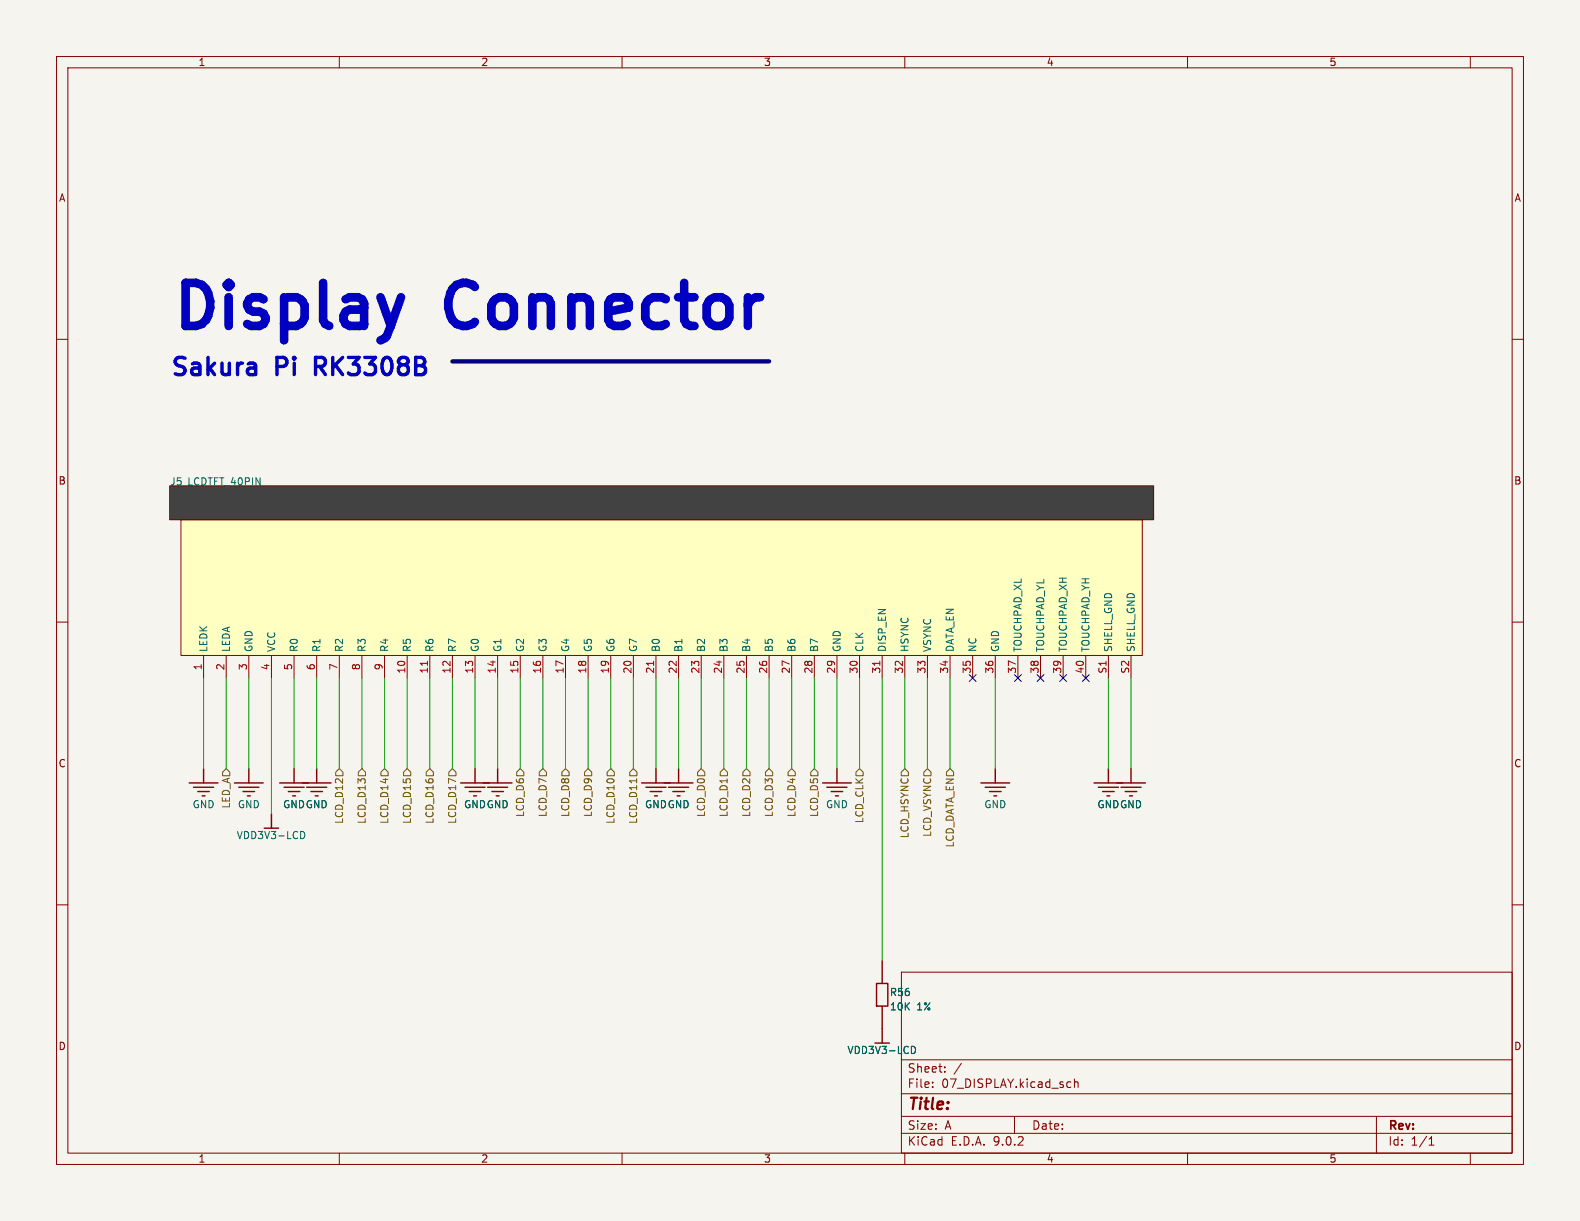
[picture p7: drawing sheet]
<svg xmlns="http://www.w3.org/2000/svg" width="279mm" height="216mm" viewBox="0 0 279 216" stroke-linecap="round" stroke-linejoin="round" font-family="sans-serif">
<path d="M0 0h279.4v215.9h-279.4z" fill="#f5f4ef" stroke="#f5f4ef" stroke-width=".18"/>
<g fill="none" stroke="#830000" stroke-width=".18">
<path d="M10 10h259.4v195.9h-259.4zM12 12h255.4v191.9h-255.4zM60 10v2M110 10v2M160 10v2M210 10v2M260 10v2M10 60h2M267.4 60h2M10 110h2M267.4 110h2M10 160h2"/>
<path d="M267.4 160h2M156 169.9v4M156 177.9v4M159.4 171.9h108v32h-108zM159.4 197.4h108M159.4 193.4h108M159.4 187.4h108M164.9 192.1v.2M164.9 191.4v.1M167.1 189.4v.2M167.1 188.7v.1M170 188l-1.3 1.9"/>
<path d="M179.4 197.4v3M189.2 191.3l.2 .1M189.4 192.2l-.2 .1M190 190.8v1.5M190 191.4l.2-.1 .4 .1v.9M243.4 197.4v6.5M60 203.9v2M110 203.9v2M159.4 200.4h108M160 203.9v2M210 203.9v2M252.7 202.5h.9"/>
<path d="M252.7 201.4l.4-.4v1.5M260 203.9v2"/>
</g>
<g fill="none" stroke="#830000" stroke-width=".25">
<path d="M33.5 138.4h5M34.2 139.2h3.6M35 140h2M36 135.9v2.5M41.5 138.4h5M42.2 139.2h3.6M43 140h2M44 135.9v2.5M49.5 138.4h9M50.2 139.2h3.6M51 140h2M52 135.9v2.5"/>
<path d="M54.2 139.2h3.6M55 140h2M56 135.9v2.5M81.5 138.4h9M82.2 139.2h3.6M83 140h2M84 135.9v2.5M86.2 139.2h3.6M87 140h2M88 135.9v2.5M113.5 138.4h9M114.2 139.2h3.6"/>
<path d="M115 140h2M116 135.9v2.5M118.2 139.2h3.6M119 140h2M120 135.9v2.5M145.5 138.4h5M146.2 139.2h3.6M147 140h2M148 135.9v2.5M173.5 138.4h5M174.2 139.2h3.6M175 140h2"/>
<path d="M176 135.9v2.5M193.5 138.4h5M194.2 139.2h3.6M195 140h2M196 135.9v2.5M35.7 140.7h.6M43.7 140.7h.6M46.7 146.4h2.6M48 143.9v2.5M51.7 140.7h.6M55.7 140.7h.6M83.7 140.7h.6"/>
<path d="M87.7 140.7h.6M115.7 140.7h.6M119.7 140.7h.6M147.7 140.7h.6M175.7 140.7h.6M195.7 140.7h.6M155 173.9h2v4h-2zM154.7 184.4h2.6M156 181.9v2.5"/>
</g>
<path d="M53.2 147a.64 .64 0 0 1 .7 .7 .64 .64 0 0 1-.7 .6M161.2 185a.64 .64 0 0 1 .7 .7 .64 .64 0 0 1-.7 .6" fill="none" stroke="#006363" stroke-width=".18"/>
<path d="M32 91.9h170v24h-170z" fill="#ffffc2"/>
<path d="M30 85.9h174v6h-174z" fill="#424242"/>
<path d="M30 85.9h174v6h-174zM32 91.9h170v24h-170z" fill="none" stroke="#7f0000" stroke-width=".18"/>
<g fill="none" stroke="#830000" stroke-width=".18">
<path d="M36 115.9v4M40 115.9v4M44 115.9v4M48 115.9v4M52 115.9v4M56 115.9v4M60 115.9v4M64 115.9v4M68 115.9v4M72 115.9v4M76 115.9v4M80 115.9v4"/>
<path d="M84 115.9v4M88 115.9v4M92 115.9v4M96 115.9v4M100 115.9v4M104 115.9v4M108 115.9v4M112 115.9v4M116 115.9v4M120 115.9v4M124 115.9v4M128 115.9v4"/>
<path d="M132 115.9v4M136 115.9v4M140 115.9v4M144 115.9v4M148 115.9v4M152 115.9v4M156 115.9v4M160 115.9v4M164 115.9v4M168 115.9v4M172 115.9v4M176 115.9v4"/>
<path d="M180 115.9v4M184 115.9v4M188 115.9v4M192 115.9v4M196 115.9v4M200 115.9v4M156 169.9v4M156 177.9v4"/>
</g>
<path d="M75.6 116.9v.8M115.6 116.9v.8M155.6 116.9v.8" fill="none" stroke="#a80000" stroke-width=".18"/>
<path d="M197.5 138.4h5M198.2 139.2h3.6M199 140h2M200 135.9v2.5M199.7 140.7h.6" fill="none" stroke="#830000" stroke-width=".25"/>
<g fill="none" stroke="#715500" stroke-width=".18">
<path d="M40 135.9l.6 .6v.7h-1.2v-.7zM60 135.9l.6 .6v.7h-1.2v-.7zM64 135.9l.6 .6v.7h-1.2v-.7zM68 135.9l.6 .6v.7h-1.2v-.7zM72 135.9l.6 .6v.7h-1.2v-.7zM76 135.9l.6 .6v.7h-1.2v-.7zM80 135.9l.6 .6v.7h-1.2v-.7zM92 135.9l.6 .6v.7h-1.2v-.7zM96 135.9l.6 .6v.7h-1.2v-.7zM100 135.9l.6 .6v.7h-1.2v-.7zM104 135.9l.6 .6v.7h-1.2v-.7zM108 135.9l.6 .6v.7h-1.2v-.7z"/>
<path d="M112 135.9l.6 .6v.7h-1.2v-.7zM112.6 137.7v.7M124 135.9l.6 .6v.7h-1.2v-.7zM128 135.9l.6 .6v.7h-1.2v-.7zM132 135.9l.6 .6v.7h-1.2v-.7zM136 135.9l.6 .6v.7h-1.2v-.7zM140 135.9l.6 .6v.7h-1.2v-.7zM144 135.9l.6 .6v.7h-1.2v-.7zM152 135.9l.6 .6v.7h-1.2v-.7zM160 135.9l.6 .6v.7h-1.2v-.7zM164 135.9l.6 .6v.7h-1.2v-.7zM168 135.9l.6 .6v.7h-1.2v-.7z"/>
</g>
<path d="M80 63.9h56" fill="none" stroke="#00007f" stroke-width=".76"/>
<g fill="none" stroke="#009500" stroke-width=".18">
<path d="M36 119.9v16M40 119.9v16M44 119.9v16M48 119.9v24M52 119.9v16M56 119.9v16M60 119.9v16M64 119.9v16M68 119.9v16M72 119.9v16M76 119.9v16M80 119.9v16"/>
<path d="M84 119.9v16M88 119.9v16M92 119.9v16M96 119.9v16M100 119.9v16M104 119.9v16M108 119.9v16M112 119.9v16M116 119.9v16M120 119.9v16M124 119.9v16M128 119.9v16"/>
<path d="M132 119.9v16M136 119.9v16M140 119.9v16M144 119.9v16M148 119.9v16M152 119.9v16M156 119.9v50M160 119.9v16M164 119.9v16M168 119.9v16M176 119.9v16M196 119.9v16"/>
<path d="M200 119.9v16"/>
</g>
<path d="M171.4 119.3l1.2 1.2M172.6 119.3l-1.2 1.2M179.4 119.3l1.2 1.2M180.6 119.3l-1.2 1.2M183.4 119.3l1.2 1.2M184.6 119.3l-1.2 1.2M187.4 119.3l1.2 1.2M188.6 119.3l-1.2 1.2M191.4 119.3l1.2 1.2M192.6 119.3l-1.2 1.2" fill="none" stroke="#000083" stroke-width=".18"/>
<path d="M55.8 63.2v3M55.8 64.8h1.2" fill="none" stroke="#0000c2" stroke-width=".61"/>
<path d="M161.2 185a.64 .64 0 0 1 .7 .7 .64 .64 0 0 1-.7 .6" fill="none" stroke="#006363" stroke-width=".18"/>
<g font-size="10.6" fill="#0000c2">
<text x="30" y="58.7">Display</text>
<text x="79.9" y="58.7">Connector</text>
</g>
<g font-size="4.2" fill="#0000c2">
<text x="30" y="66.6">Sakura</text>
<text x="49.1" y="66.6">Pi</text>
<text x="57.1" y="66.6">RK3308B</text>
</g>
<text font-size="2.8" fill="#830000" x="160.4" y="196.8">Title:</text>
<g font-size="2.1" fill="#830000">
<text x="160.4" y="189.9">Sheet:</text>
<text x="160.4" y="192.6">File:</text>
<text x="166.5" y="192.6">07_DISPLAY.kicad_sch</text>
<text x="160.4" y="202.8">KiCad</text>
<text x="160.4" y="200">Size:</text>
<text x="167.1" y="200">A</text>
<text x="168.1" y="202.8">E.D.A.</text>
<text x="175.7" y="202.8">9.0.2</text>
<text x="182.4" y="200">Date:</text>
<text x="245.4" y="200.2">Rev:</text>
<text x="245.4" y="202.8">Id:</text>
<text x="249.5" y="202.8">1/1</text>
</g>
<g font-size="1.8" fill="#830000">
<text x="35" y="11.9">1</text>
<text x="85" y="11.9">2</text>
<text x="135" y="11.9">3</text>
<text x="185" y="11.9">4</text>
<text x="235" y="11.9">5</text>
<text x="10.3" y="35.9">A</text>
<text x="267.7" y="35.9">A</text>
<text x="10.3" y="85.9">B</text>
<text x="267.7" y="85.9">B</text>
<text x="10.3" y="135.9">C</text>
<text x="267.7" y="135.9">C</text>
<text x="10.3" y="185.9">D</text>
<text x="267.7" y="185.9">D</text>
<text x="35" y="205.8">1</text>
<text x="85" y="205.8">2</text>
<text x="135" y="205.8">3</text>
<text x="185" y="205.8">4</text>
<text x="235" y="205.8">5</text>
</g>
<g font-size="1.8" fill="#006363">
<text x="30" y="86">J5 LCDTFT_40PIN</text>
<text x="36.9" y="115.4" transform="rotate(-90 36.9 115.4)">LEDK</text>
<text x="40.9" y="115.4" transform="rotate(-90 40.9 115.4)">LEDA</text>
<text x="44.9" y="115.4" transform="rotate(-90 44.9 115.4)">GND</text>
<text x="48.9" y="115.4" transform="rotate(-90 48.9 115.4)">VCC</text>
<text x="52.9" y="115.4" transform="rotate(-90 52.9 115.4)">R0</text>
<text x="56.9" y="115.4" transform="rotate(-90 56.9 115.4)">R1</text>
<text x="60.9" y="115.4" transform="rotate(-90 60.9 115.4)">R2</text>
<text x="64.9" y="115.4" transform="rotate(-90 64.9 115.4)">R3</text>
<text x="68.9" y="115.4" transform="rotate(-90 68.9 115.4)">R4</text>
<text x="72.9" y="115.4" transform="rotate(-90 72.9 115.4)">R5</text>
<text x="76.9" y="115.4" transform="rotate(-90 76.9 115.4)">R6</text>
<text x="80.9" y="115.4" transform="rotate(-90 80.9 115.4)">R7</text>
<text x="84.9" y="115.4" transform="rotate(-90 84.9 115.4)">G0</text>
<text x="88.9" y="115.4" transform="rotate(-90 88.9 115.4)">G1</text>
<text x="92.9" y="115.4" transform="rotate(-90 92.9 115.4)">G2</text>
<text x="96.9" y="115.4" transform="rotate(-90 96.9 115.4)">G3</text>
<text x="100.9" y="115.4" transform="rotate(-90 100.9 115.4)">G4</text>
<text x="104.9" y="115.4" transform="rotate(-90 104.9 115.4)">G5</text>
<text x="108.9" y="115.4" transform="rotate(-90 108.9 115.4)">G6</text>
<text x="112.9" y="115.4" transform="rotate(-90 112.9 115.4)">G7</text>
<text x="116.9" y="115.4" transform="rotate(-90 116.9 115.4)">B0</text>
<text x="120.9" y="115.4" transform="rotate(-90 120.9 115.4)">B1</text>
<text x="124.9" y="115.4" transform="rotate(-90 124.9 115.4)">B2</text>
<text x="128.9" y="115.4" transform="rotate(-90 128.9 115.4)">B3</text>
<text x="132.9" y="115.4" transform="rotate(-90 132.9 115.4)">B4</text>
<text x="136.9" y="115.4" transform="rotate(-90 136.9 115.4)">B5</text>
<text x="140.9" y="115.4" transform="rotate(-90 140.9 115.4)">B6</text>
<text x="144.9" y="115.4" transform="rotate(-90 144.9 115.4)">B7</text>
<text x="148.9" y="115.4" transform="rotate(-90 148.9 115.4)">GND</text>
<text x="152.9" y="115.4" transform="rotate(-90 152.9 115.4)">CLK</text>
<text x="156.9" y="115.4" transform="rotate(-90 156.9 115.4)">DISP_EN</text>
<text x="160.9" y="115.4" transform="rotate(-90 160.9 115.4)">HSYNC</text>
<text x="164.9" y="115.4" transform="rotate(-90 164.9 115.4)">VSYNC</text>
<text x="168.9" y="115.4" transform="rotate(-90 168.9 115.4)">DATA_EN</text>
<text x="172.9" y="115.4" transform="rotate(-90 172.9 115.4)">NC</text>
<text x="176.9" y="115.4" transform="rotate(-90 176.9 115.4)">GND</text>
<text x="180.9" y="115.4" transform="rotate(-90 180.9 115.4)">TOUCHPAD_XL</text>
<text x="184.9" y="115.4" transform="rotate(-90 184.9 115.4)">TOUCHPAD_YL</text>
<text x="188.9" y="115.4" transform="rotate(-90 188.9 115.4)">TOUCHPAD_XH</text>
<text x="192.9" y="115.4" transform="rotate(-90 192.9 115.4)">TOUCHPAD_YH</text>
<text x="196.9" y="115.4" transform="rotate(-90 196.9 115.4)">SHELL_GND</text>
<text x="200.9" y="115.4" transform="rotate(-90 200.9 115.4)">SHELL_GND</text>
<text x="34" y="143.1">GND</text>
<text x="42" y="143.1">GND</text>
<text x="50" y="143.1">GNDGND</text>
<text x="82" y="143.1">GNDGND</text>
<text x="114" y="143.1">GNDGND</text>
<text x="146" y="143.1">GND</text>
<text x="174" y="143.1">GND</text>
<text x="194" y="143.1">GNDGND</text>
<text x="41.8" y="148.6">VDD3V3-LCD</text>
<text x="157.3" y="178.9">10K</text>
<text x="157.3" y="176.3">R56</text>
<text x="162.1" y="178.9">1%</text>
<text x="149.8" y="186.6">VDD3V3-LCD</text>
</g>
<g font-size="1.8" fill="#a80000">
<text x="35.7" y="118.6" transform="rotate(-90 35.7 118.6)">1</text>
<text x="39.7" y="118.6" transform="rotate(-90 39.7 118.6)">2</text>
<text x="43.7" y="118.6" transform="rotate(-90 43.7 118.6)">3</text>
<text x="47.7" y="118.6" transform="rotate(-90 47.7 118.6)">4</text>
<text x="51.7" y="118.6" transform="rotate(-90 51.7 118.6)">5</text>
<text x="55.7" y="118.6" transform="rotate(-90 55.7 118.6)">6</text>
<text x="59.7" y="118.6" transform="rotate(-90 59.7 118.6)">7</text>
<text x="63.7" y="118.6" transform="rotate(-90 63.7 118.6)">8</text>
<text x="67.7" y="118.6" transform="rotate(-90 67.7 118.6)">9</text>
<text x="71.7" y="119.2" transform="rotate(-90 71.7 119.2)">10</text>
<text x="75.7" y="119.2" transform="rotate(-90 75.7 119.2)">11</text>
<text x="79.7" y="119.2" transform="rotate(-90 79.7 119.2)">12</text>
<text x="83.7" y="119.2" transform="rotate(-90 83.7 119.2)">13</text>
<text x="87.7" y="119.2" transform="rotate(-90 87.7 119.2)">14</text>
<text x="91.7" y="119.2" transform="rotate(-90 91.7 119.2)">15</text>
<text x="95.7" y="119.2" transform="rotate(-90 95.7 119.2)">16</text>
<text x="99.7" y="119.2" transform="rotate(-90 99.7 119.2)">17</text>
<text x="103.7" y="119.2" transform="rotate(-90 103.7 119.2)">18</text>
<text x="107.7" y="119.2" transform="rotate(-90 107.7 119.2)">19</text>
<text x="111.7" y="119.2" transform="rotate(-90 111.7 119.2)">20</text>
<text x="115.7" y="119.2" transform="rotate(-90 115.7 119.2)">21</text>
<text x="119.7" y="119.2" transform="rotate(-90 119.7 119.2)">22</text>
<text x="123.7" y="119.2" transform="rotate(-90 123.7 119.2)">23</text>
<text x="127.7" y="119.2" transform="rotate(-90 127.7 119.2)">24</text>
<text x="131.7" y="119.2" transform="rotate(-90 131.7 119.2)">25</text>
<text x="135.7" y="119.2" transform="rotate(-90 135.7 119.2)">26</text>
<text x="139.7" y="119.2" transform="rotate(-90 139.7 119.2)">27</text>
<text x="143.7" y="119.2" transform="rotate(-90 143.7 119.2)">28</text>
<text x="147.7" y="119.2" transform="rotate(-90 147.7 119.2)">29</text>
<text x="151.7" y="119.2" transform="rotate(-90 151.7 119.2)">30</text>
<text x="155.7" y="119.2" transform="rotate(-90 155.7 119.2)">31</text>
<text x="159.7" y="119.2" transform="rotate(-90 159.7 119.2)">32</text>
<text x="163.7" y="119.2" transform="rotate(-90 163.7 119.2)">33</text>
<text x="167.7" y="119.2" transform="rotate(-90 167.7 119.2)">34</text>
<text x="171.7" y="119.2" transform="rotate(-90 171.7 119.2)">35</text>
<text x="175.7" y="119.2" transform="rotate(-90 175.7 119.2)">36</text>
<text x="179.7" y="119.2" transform="rotate(-90 179.7 119.2)">37</text>
<text x="183.7" y="119.2" transform="rotate(-90 183.7 119.2)">38</text>
<text x="187.7" y="119.2" transform="rotate(-90 187.7 119.2)">39</text>
<text x="191.7" y="119.2" transform="rotate(-90 191.7 119.2)">40</text>
<text x="195.7" y="119.2" transform="rotate(-90 195.7 119.2)">S1</text>
<text x="199.7" y="119.2" transform="rotate(-90 199.7 119.2)">S2</text>
</g>
<g font-size="1.8" fill="#715500">
<text x="40.9" y="143.1" transform="rotate(-90 40.9 143.1)">LED_A</text>
<text x="60.9" y="145.8" transform="rotate(-90 60.9 145.8)">LCD_D12</text>
<text x="64.9" y="145.8" transform="rotate(-90 64.9 145.8)">LCD_D13</text>
<text x="68.9" y="145.8" transform="rotate(-90 68.9 145.8)">LCD_D14</text>
<text x="72.9" y="145.8" transform="rotate(-90 72.9 145.8)">LCD_D15</text>
<text x="76.9" y="145.8" transform="rotate(-90 76.9 145.8)">LCD_D16</text>
<text x="80.9" y="145.8" transform="rotate(-90 80.9 145.8)">LCD_D17</text>
<text x="92.9" y="144.6" transform="rotate(-90 92.9 144.6)">LCD_D6</text>
<text x="96.9" y="144.6" transform="rotate(-90 96.9 144.6)">LCD_D7</text>
<text x="100.9" y="144.6" transform="rotate(-90 100.9 144.6)">LCD_D8</text>
<text x="104.9" y="144.6" transform="rotate(-90 104.9 144.6)">LCD_D9</text>
<text x="108.9" y="145.8" transform="rotate(-90 108.9 145.8)">LCD_D10</text>
<text x="112.9" y="145.8" transform="rotate(-90 112.9 145.8)">LCD_D11</text>
<text x="124.9" y="144.6" transform="rotate(-90 124.9 144.6)">LCD_D0</text>
<text x="128.9" y="144.6" transform="rotate(-90 128.9 144.6)">LCD_D1</text>
<text x="132.9" y="144.6" transform="rotate(-90 132.9 144.6)">LCD_D2</text>
<text x="136.9" y="144.6" transform="rotate(-90 136.9 144.6)">LCD_D3</text>
<text x="140.9" y="144.6" transform="rotate(-90 140.9 144.6)">LCD_D4</text>
<text x="144.9" y="144.6" transform="rotate(-90 144.9 144.6)">LCD_D5</text>
<text x="152.9" y="145.7" transform="rotate(-90 152.9 145.7)">LCD_CLK</text>
<text x="160.9" y="148.3" transform="rotate(-90 160.9 148.3)">LCD_HSYNC</text>
<text x="164.9" y="148.1" transform="rotate(-90 164.9 148.1)">LCD_VSYNC</text>
<text x="168.9" y="150" transform="rotate(-90 168.9 150)">LCD_DATA_EN</text>
</g>
</svg>
